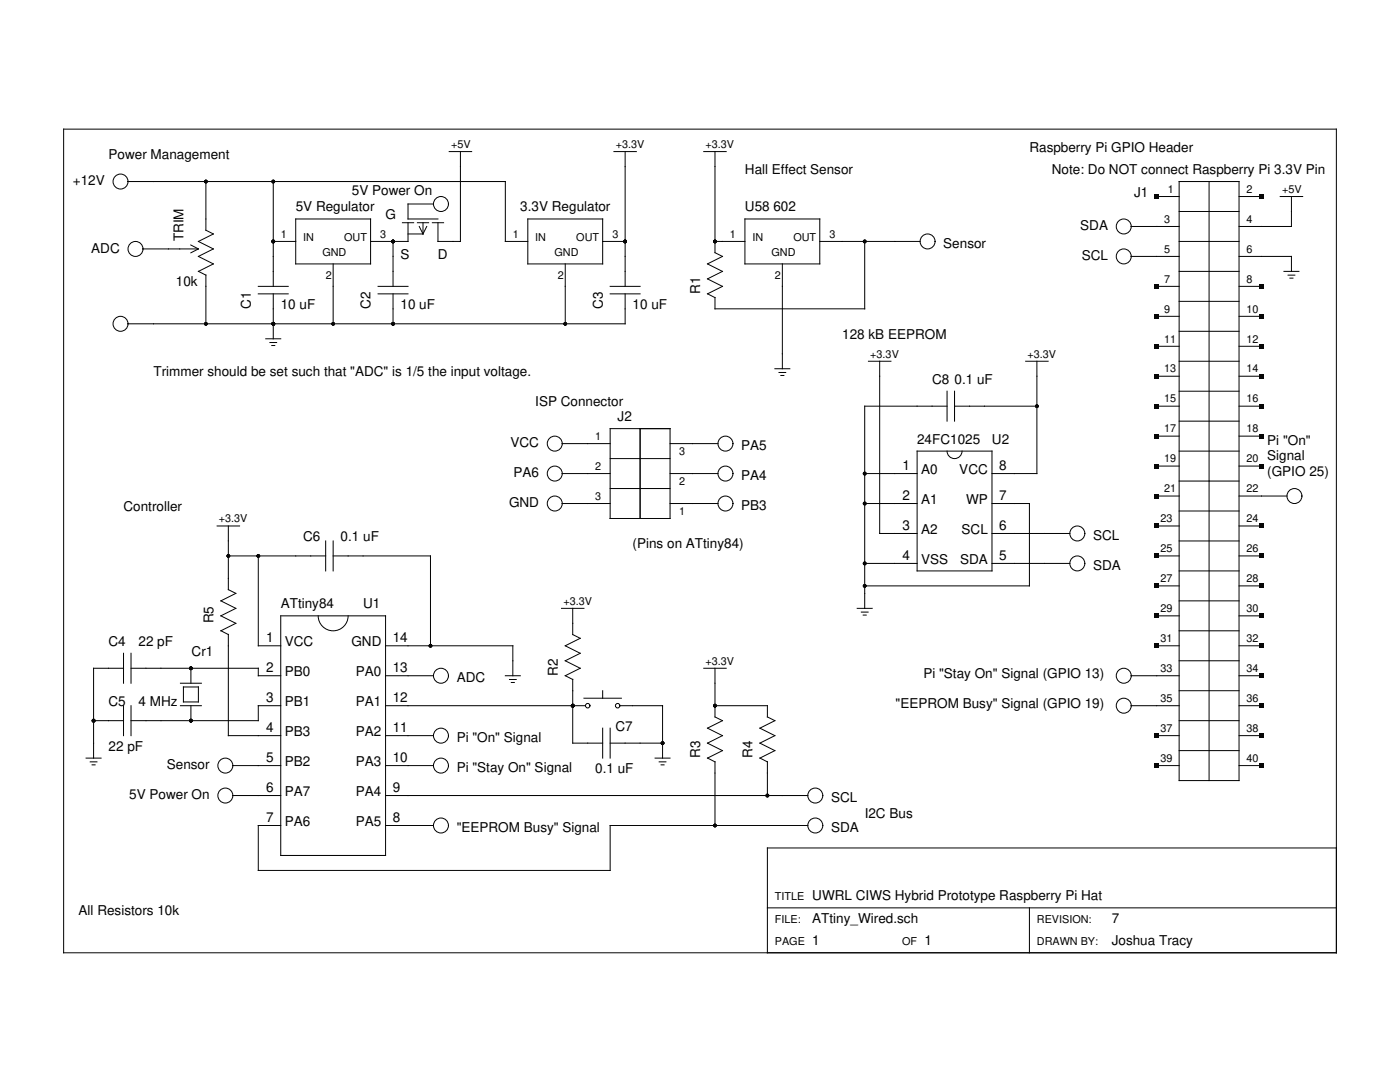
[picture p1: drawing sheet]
<svg xmlns="http://www.w3.org/2000/svg" width="279mm" height="216mm" viewBox="0 0 279 216" stroke-linecap="round" stroke-linejoin="round" font-family="sans-serif">
<g fill="none" stroke="#000" stroke-width=".2">
<path d="M12.7 25.8h254v164.3h-254zM25.5 36.2h75.4v12h4.4M41.1 36.2v9.7l1.5 .8-3 1.5 3 1.5-3 1.5 3 1.5-3 1.5 1.5 .7v9.7M54.5 36.2v20.9M89.6 30.2h4.5M91.9 30.2v18h-4.5v-3.8M122.5 30.2h4.5M124.8 30.2v26.9M140.4 30.2h4.5M142.7 30.2v20.2l1.5 .8-3 1.5 3 1.5-3 1.4 3 1.5-3 1.5 1.5 .8v2.2h29.9v-13.4M230.8 39.2h4.5M235.3 36.2h12v119.6h-12z"/>
<path d="M241.3 36.2v119.6M247.3 39.2h4.5M255.5 39.2h4.5M257.7 39.2v6h-10.4M28.5 49.7h11.1l-1.5 .7M38.1 48.9l1.5 .8M51.5 58.6h6M51.5 57.1h6M54.5 48.2h4.5M54.5 58.6v9M59 43.7h15v9h-15zM66.5 52.7v11.9"/>
<path d="M75.5 58.6h5.9M75.5 57.1h5.9M78.4 48.2v8.9M78.4 58.6v6M80.3 44.4h2.3M81.4 44.4v3.8h-7.4M81.4 46.7h3M83.3 44.4h2.2M83.7 45.2l.7 1.5M84.4 44.4v2.3M85.2 45.2l-.8 1.5M86.3 44.4h2.2"/>
<path d="M86.5 40.7h-5.1v3h6M105.3 43.7h15v9h-15zM112.8 52.7v11.9M120.3 48.2h4.5M121.8 58.6h5.9M121.8 57.1h5.9M124.8 58.6v6h-99.3M142.7 48.2h6M148.7 43.7h14.9v9h-14.9zM156.1 52.7v20.9M163.6 48.2h20M225.8 45.2h9.5"/>
<path d="M225.8 51.2h9.5M230.8 57.1h4.5M235.3 48.2h12M235.3 54.2h12M235.3 42.2h12M247.3 57.1h4.5M247.3 51.2h10.4v3M256.2 54.2h3M257.1 54.9h1.3M257.4 55.5h.6M53 67.6h3M53.9 68.3h1.3"/>
<path d="M54.2 68.9h.6M154.6 73.6h3M155.5 74.3h1.3M155.8 74.9h.6M173.3 72.1h4.5M175.6 72.1v34.3h7.4M189 78.1v5.9M190.5 78.1v5.9M204.7 72.1h4.5M206.9 72.1v22.4h-8.9M230.8 63.1h4.5M230.8 75.1h4.5"/>
<path d="M230.8 69.1h4.5M235.3 60.1h12M235.3 78.1h12M235.3 72.1h12M235.3 66.1h12M247.3 63.1h4.5M247.3 75.1h4.5M247.3 69.1h4.5M112.2 94.5h9.6M112.2 88.5h9.6M121.8 85.5h11.9v18h-11.9zM121.8 91.5h11.9"/>
<path d="M121.8 97.5h11.9M127.7 85.5v18M133.7 94.5h9.6M133.7 88.5h9.6M172.6 94.5h10.4M183 90h15v23.9h-15zM189 90a1.49 1.49 0 0 0 1.5 1.5 1.49 1.49 0 0 0 1.5-1.5M189 81h-16.4v40.4M190.5 81h16.4M230.8 87h4.5M230.8 93h4.5M230.8 81h4.5"/>
<path d="M230.8 99h4.5M235.3 84h12M235.3 90h12M235.3 96h12M247.3 87h4.5M247.3 93h4.5M247.3 81h4.5M247.3 99h9.5M43.3 105h4.5M45.6 110.9h19.4M45.6 105v12.7l1.5 .7-3 1.5 3 1.5-3 1.5 3 1.5-3 1.5 1.5 .7M51.5 110.9v18h4.5"/>
<path d="M65 107.9v6M66.5 107.9v6M66.5 110.9h19.4v18M112.2 100.5h9.6M133.7 100.5h9.6M172.6 100.5h10.4M172.6 112.4h10.4M198 100.5h7.4v16.4h-32.8M198 106.4h15.5M198 112.4h15.5M230.8 105h4.5M230.8 110.9h4.5"/>
<path d="M230.8 116.9h4.5M235.3 107.9h12M235.3 113.9h12M235.3 102h12M235.3 119.9h12M247.3 105h4.5M247.3 110.9h4.5M247.3 116.9h4.5M24.7 133.3h-6v18M24.7 130.4v5.9M26.1 133.3h25.4v1.5h4.5M26.1 130.4v5.9"/>
<path d="M36 136.3h4.2M36.6 137.1h3v3h-3zM38.1 133.3v3M45.6 126.6v20.2h10.4M56 122.9h20.9v47.8h-20.9zM63.5 122.9a2.99 2.99 0 0 0 3 3 2.99 2.99 0 0 0 3-3M76.9 128.9h25.4v5.9M76.9 134.8h9.6M100.9 134.8h2.9M101.7 135.6h1.3M102 136.2h.6M112.1 121.4h4.4"/>
<path d="M112.8 134.8l1.5 .8v12.7h6M114.3 121.4v5.2l1.5 .8-3 1.5 3 1.5-3 1.4 3 1.5-3 1.5M116.5 139.3h7.5M120.3 137.8v1.5M140.4 133.3h4.5M142.7 133.3v9.8l1.5 .7-3 1.5 3 1.5-3 1.5 3 1.5-3 1.5 1.5 .7M171.1 121.4h3M171.9 122.1h1.3M172.3 122.7h.6M225.8 134.8h9.5M230.8 122.9h4.5M230.8 128.9h4.5"/>
<path d="M235.3 137.8h12M235.3 131.8h12M235.3 125.9h12M247.3 122.9h4.5M247.3 128.9h4.5M247.3 134.8h4.5M17.2 151.3h3M18 152h1.3M18.4 152.6h.6M18.7 143.8h6M24.7 140.8v6M26.1 140.8v6"/>
<path d="M36 140.8h4.2M38.1 140.8v3M46.5 152.8h9.5M46.5 158.7h9.5M56 140.8h-4.5v3h-25.4M76.9 140.8h39.9M76.9 146.8h9.6M76.9 152.8h9.6M76.9 158.7h84.3M120.3 145.3v6M121.8 148.3h10.4M121.8 145.3v6"/>
<path d="M123.7 140.8h8.5v10.5M130.7 151.3h3M131.6 152h1.3M131.9 152.6h.6M142.7 140.8h10.4v2.3l1.5 .7-2.9 1.5 2.9 1.5-2.9 1.5 2.9 1.5-2.9 1.5 1.4 .7M142.7 152v12.7M153.1 152v6.7M225.8 140.8h9.5M230.8 146.8h4.5M230.8 152.8h4.5M235.3 143.8h12M235.3 149.8h12"/>
<path d="M247.3 140.8h4.5M247.3 146.8h4.5M247.3 152.8h4.5M56 164.7h-4.5v9h70.3v-9h39.4M76.9 164.7h9.6M266.7 169.2h-113.6v20.9M153.1 181.2h113.6M205.4 181.2v8.9"/>
<circle cx="24.1" cy="36.2" r="1.49"/>
<circle cx="27" cy="49.7" r="1.49"/>
<circle cx="88" cy="40.7" r="1.49"/>
<circle cx="185.1" cy="48.2" r="1.49"/>
<circle cx="224.3" cy="45.2" r="1.49"/>
<circle cx="224.3" cy="51.2" r="1.49"/>
<circle cx="24.1" cy="64.6" r="1.49"/>
<circle cx="110.7" cy="94.5" r="1.49"/>
<circle cx="110.7" cy="88.5" r="1.49"/>
<circle cx="144.8" cy="94.5" r="1.49"/>
<circle cx="144.8" cy="88.5" r="1.49"/>
<circle cx="258.3" cy="99" r="1.49"/>
<circle cx="110.7" cy="100.5" r="1.49"/>
<circle cx="144.8" cy="100.5" r="1.49"/>
<circle cx="215" cy="106.4" r="1.49"/>
<circle cx="215" cy="112.4" r="1.49"/>
<circle cx="88" cy="134.8" r="1.49"/>
<circle cx="224.3" cy="134.8" r="1.49"/>
<circle cx="45" cy="152.8" r="1.49"/>
<circle cx="45" cy="158.7" r="1.49"/>
<circle cx="88" cy="152.8" r="1.49"/>
<circle cx="88" cy="146.8" r="1.49"/>
<circle cx="117.3" cy="140.8" r=".45"/>
<circle cx="123.3" cy="140.8" r=".45"/>
<circle cx="162.7" cy="158.7" r="1.49"/>
<circle cx="224.3" cy="140.8" r="1.49"/>
<circle cx="88" cy="164.7" r="1.49"/>
<circle cx="162.7" cy="164.7" r="1.49"/>
</g>
<g fill="#000">
<path d="M230.4 38.8h.9v.9h-.9zM251.3 38.8h.9v.9h-.9zM230.4 56.7h.9v.9h-.9zM251.3 56.7h.9v.9h-.9zM230.4 62.7h.9v.9h-.9zM230.4 74.6h.9v.9h-.9zM230.4 68.6h.9v.9h-.9zM251.3 62.7h.9v.9h-.9zM251.3 74.6h.9v.9h-.9zM251.3 68.6h.9v.9h-.9zM230.4 86.6h.9v.9h-.9zM230.4 92.6h.9v.8h-.9z"/>
<path d="M230.4 80.6h.9v.9h-.9zM230.4 98.5h.9v.9h-.9zM251.3 86.6h.9v.9h-.9zM251.3 92.6h.9v.8h-.9zM251.3 80.6h.9v.9h-.9zM230.4 104.5h.9v.9h-.9zM230.4 110.5h.9v.9h-.9zM230.4 116.5h.9v.9h-.9zM251.3 104.5h.9v.9h-.9zM251.3 116.5h.9v.9h-.9zM251.3 110.5h.9v.9h-.9zM230.4 122.4h.9v.9h-.9z"/>
<path d="M230.4 128.4h.9v.9h-.9zM251.3 122.4h.9v.9h-.9zM251.3 134.4h.9v.9h-.9zM251.3 128.4h.9v.9h-.9zM230.4 146.3h.9v.9h-.9zM230.4 152.3h.9v.9h-.9zM251.3 146.3h.9v.9h-.9zM251.3 152.3h.9v.9h-.9zM251.3 140.4h.9v.9h-.9z"/>
<circle cx="41.1" cy="36.2" r=".37"/>
<circle cx="54.5" cy="36.2" r=".37"/>
<circle cx="54.5" cy="48.2" r=".37"/>
<circle cx="78.4" cy="48.2" r=".37"/>
<circle cx="124.8" cy="48.2" r=".37"/>
<circle cx="142.7" cy="48.2" r=".37"/>
<circle cx="172.6" cy="48.2" r=".37"/>
<circle cx="41.1" cy="64.6" r=".37"/>
<circle cx="54.5" cy="64.6" r=".37"/>
<circle cx="66.5" cy="64.6" r=".37"/>
<circle cx="78.4" cy="64.6" r=".37"/>
<circle cx="112.8" cy="64.6" r=".37"/>
<circle cx="172.6" cy="94.5" r=".37"/>
<circle cx="206.9" cy="81" r=".37"/>
<circle cx="45.6" cy="110.9" r=".37"/>
<circle cx="51.5" cy="110.9" r=".37"/>
<circle cx="172.6" cy="112.4" r=".37"/>
<circle cx="172.6" cy="116.9" r=".37"/>
<circle cx="172.6" cy="100.5" r=".37"/>
<circle cx="38.1" cy="133.3" r=".37"/>
<circle cx="85.9" cy="128.9" r=".37"/>
<circle cx="18.7" cy="143.8" r=".37"/>
<circle cx="38.1" cy="143.8" r=".37"/>
<circle cx="114.3" cy="140.8" r=".37"/>
<circle cx="132.2" cy="148.3" r=".37"/>
<circle cx="142.7" cy="140.8" r=".37"/>
<circle cx="153.1" cy="158.7" r=".37"/>
<circle cx="142.7" cy="164.7" r=".37"/>
</g>
<g font-size="2.7">
<text x="21.7" y="31.7">Power Management</text>
<text x="148.7" y="34.7">Hall Effect Sensor</text>
<text x="205.4" y="30.2">Raspberry Pi GPIO Header</text>
<text x="209.9" y="34.7">Note: Do NOT connect Raspberry Pi 3.3V Pin</text>
<text x="14.5" y="37">+12V</text>
<text x="70.2" y="39">5V Power On</text>
<text x="226.4" y="39.2">J1</text>
<text x="59" y="42.2">5V Regulator</text>
<text x="76.9" y="43.7">G</text>
<text x="103.8" y="42.2">3.3V Regulator</text>
<text x="148.7" y="42.2">U58 602</text>
<text x="215.6" y="45.9">SDA</text>
<text x="18.2" y="50.4">ADC</text>
<text x="36.6" y="48.2" transform="rotate(-90 36.6 48.2)">TRIM</text>
<text x="79.9" y="51.7">S</text>
<text x="87.4" y="51.6">D</text>
<text x="188.3" y="49.4">Sensor</text>
<text x="215.9" y="51.9">SCL</text>
<text x="35.1" y="57.1">10k</text>
<text x="139.7" y="58.6" transform="rotate(-90 139.7 58.6)">R1</text>
<text x="50.1" y="61.6" transform="rotate(-90 50.1 61.6)">C1</text>
<text x="56" y="61.6">10 uF</text>
<text x="74" y="61.6" transform="rotate(-90 74 61.6)">C2</text>
<text x="79.9" y="61.6">10 uF</text>
<text x="120.3" y="61.6" transform="rotate(-90 120.3 61.6)">C3</text>
<text x="126.3" y="61.6">10 uF</text>
<text x="168.1" y="67.6">128 kB EEPROM</text>
<text x="30.6" y="75.1">Trimmer should be set such that &quot;ADC&quot; is 1/5 the input voltage.</text>
<text x="186" y="76.6">C8</text>
<text x="190.5" y="76.6">0.1 uF</text>
<text x="106.8" y="81">ISP Connector</text>
<text x="101.9" y="89.3">VCC</text>
<text x="123.3" y="84">J2</text>
<text x="147.9" y="89.7">PA5</text>
<text x="183" y="88.5">24FC1025</text>
<text x="198" y="88.5">U2</text>
<text x="252.9" y="88.8">Pi &quot;On&quot;</text>
<text x="102.5" y="95.2">PA6</text>
<text x="147.9" y="95.7">PA4</text>
<text x="180.1" y="93.8">1</text>
<text x="183.9" y="94.6">A0</text>
<text x="191.5" y="94.6">VCC</text>
<text x="199.4" y="93.8">8</text>
<text x="252.9" y="91.9">Signal</text>
<text x="252.9" y="94.9">(GPIO 25)</text>
<text x="24.7" y="102">Controller</text>
<text x="101.6" y="101.2">GND</text>
<text x="147.9" y="101.7">PB3</text>
<text x="180.1" y="99.8">2</text>
<text x="183.9" y="100.5">A1</text>
<text x="192.8" y="100.5">WP</text>
<text x="199.4" y="99.8">7</text>
<text x="60.5" y="107.9">C6</text>
<text x="68" y="107.9">0.1 uF</text>
<text x="180.1" y="105.8">3</text>
<text x="183.9" y="106.5">A2</text>
<text x="191.9" y="106.5">SCL</text>
<text x="199.4" y="105.8">6</text>
<text x="218.1" y="107.7">SCL</text>
<text x="126.3" y="109.4">(Pins on ATtiny84)</text>
<text x="180.1" y="111.8">4</text>
<text x="183.9" y="112.5">VSS</text>
<text x="191.6" y="112.5">SDA</text>
<text x="199.4" y="111.8">5</text>
<text x="218.1" y="113.7">SDA</text>
<text x="42.6" y="124.4" transform="rotate(-90 42.6 124.4)">R5</text>
<text x="56" y="121.4">ATtiny84</text>
<text x="72.5" y="121.4">U1</text>
<text x="21.7" y="128.9">C4</text>
<text x="27.6" y="128.9">22 pF</text>
<text x="38.2" y="130.9">Cr1</text>
<text x="53.1" y="128.2">1</text>
<text x="56.9" y="128.9">VCC</text>
<text x="70.1" y="128.9">GND</text>
<text x="78.4" y="128.2">14</text>
<text x="53.1" y="134.2">2</text>
<text x="56.9" y="134.9">PB0</text>
<text x="71" y="134.9">PA0</text>
<text x="78.4" y="134.2">13</text>
<text x="91.1" y="136.1">ADC</text>
<text x="111.3" y="134.8" transform="rotate(-90 111.3 134.8)">R2</text>
<text x="184.3" y="135.3">Pi &quot;Stay On&quot; Signal (GPIO 13)</text>
<text x="21.7" y="140.8">C5</text>
<text x="27.6" y="140.8">4 MHz</text>
<text x="53.1" y="140.1">3</text>
<text x="56.9" y="140.9">PB1</text>
<text x="71" y="140.9">PA1</text>
<text x="78.4" y="140.1">12</text>
<text x="178.7" y="141.3">&quot;EEPROM Busy&quot; Signal (GPIO 19)</text>
<text x="21.7" y="149.8">22 pF</text>
<text x="53.1" y="146.1">4</text>
<text x="56.9" y="146.9">PB3</text>
<text x="71" y="146.9">PA2</text>
<text x="78.4" y="146.1">11</text>
<text x="91.1" y="148">Pi &quot;On&quot; Signal</text>
<text x="122.8" y="145.8">C7</text>
<text x="33.3" y="153.5">Sensor</text>
<text x="53.1" y="152.1">5</text>
<text x="56.9" y="152.8">PB2</text>
<text x="71" y="152.8">PA3</text>
<text x="78.4" y="152.1">10</text>
<text x="91.1" y="154">Pi &quot;Stay On&quot; Signal</text>
<text x="118.8" y="154.3">0.1 uF</text>
<text x="139.7" y="151.3" transform="rotate(-90 139.7 151.3)">R3</text>
<text x="150.2" y="151.3" transform="rotate(-90 150.2 151.3)">R4</text>
<text x="25.8" y="159.5">5V Power On</text>
<text x="53.1" y="158.1">6</text>
<text x="56.9" y="158.8">PA7</text>
<text x="71" y="158.8">PA4</text>
<text x="78.4" y="158.1">9</text>
<text x="165.8" y="160">SCL</text>
<text x="53.1" y="164">7</text>
<text x="56.9" y="164.8">PA6</text>
<text x="71" y="164.8">PA5</text>
<text x="78.4" y="164">8</text>
<text x="91.1" y="166">&quot;EEPROM Busy&quot; Signal</text>
<text x="165.8" y="166">SDA</text>
<text x="172.6" y="163.2">I2C Bus</text>
<text x="162.1" y="179.7">UWRL CIWS Hybrid Prototype Raspberry Pi Hat</text>
<text x="15.7" y="182.6">All Resistors 10k</text>
<text x="162.1" y="184.1">ATtiny_Wired.sch</text>
<text x="221.9" y="184.1">7</text>
<text x="162.1" y="188.6">1</text>
<text x="184.5" y="188.6">1</text>
<text x="221.9" y="188.6">Joshua Tracy</text>
</g>
<g font-size="2.2">
<text x="90" y="29.5">+5V</text>
<text x="122.9" y="29.5">+3.3V</text>
<text x="140.8" y="29.5">+3.3V</text>
<text x="233.1" y="38.5">1</text>
<text x="248.8" y="38.5">2</text>
<text x="255.9" y="38.5">+5V</text>
<text x="56" y="47.4">1</text>
<text x="75.9" y="47.4">3</text>
<text x="102.3" y="47.4">1</text>
<text x="122.2" y="47.4">3</text>
<text x="145.7" y="47.4">1</text>
<text x="165.5" y="47.4">3</text>
<text x="232.3" y="44.4">3</text>
<text x="248.8" y="44.4">4</text>
<text x="60.5" y="48.2">IN</text>
<text x="64.3" y="51.2">GND</text>
<text x="68.7" y="48.2">OUT</text>
<text x="106.8" y="48.2">IN</text>
<text x="110.7" y="51.2">GND</text>
<text x="115" y="48.2">OUT</text>
<text x="150.2" y="48.2">IN</text>
<text x="154" y="51.2">GND</text>
<text x="158.3" y="48.2">OUT</text>
<text x="232.3" y="50.4">5</text>
<text x="248.8" y="50.4">6</text>
<text x="65" y="55.6">2</text>
<text x="111.3" y="55.6">2</text>
<text x="154.6" y="55.6">2</text>
<text x="232.3" y="56.4">7</text>
<text x="248.8" y="56.4">8</text>
<text x="232.3" y="62.4">9</text>
<text x="248.8" y="62.4">10</text>
<text x="173.7" y="71.3">+3.3V</text>
<text x="205.1" y="71.3">+3.3V</text>
<text x="232.3" y="68.3">11</text>
<text x="248.8" y="68.3">12</text>
<text x="232.3" y="74.3">13</text>
<text x="248.8" y="74.3">14</text>
<text x="232.3" y="80.3">15</text>
<text x="248.8" y="80.3">16</text>
<text x="118.8" y="87.8">1</text>
<text x="232.3" y="86.3">17</text>
<text x="248.8" y="86.3">18</text>
<text x="118.8" y="93.7">2</text>
<text x="135.5" y="90.8">3</text>
<text x="232.3" y="92.3">19</text>
<text x="248.8" y="92.3">20</text>
<text x="118.8" y="99.7">3</text>
<text x="135.5" y="96.8">2</text>
<text x="232.3" y="98.2">21</text>
<text x="248.8" y="98.2">22</text>
<text x="43.7" y="104.2">+3.3V</text>
<text x="135.5" y="102.8">1</text>
<text x="231.6" y="104.2">23</text>
<text x="248.8" y="104.2">24</text>
<text x="231.6" y="110.2">25</text>
<text x="248.8" y="110.2">26</text>
<text x="231.6" y="116.2">27</text>
<text x="248.8" y="116.2">28</text>
<text x="112.4" y="120.6">+3.3V</text>
<text x="231.6" y="122.1">29</text>
<text x="248.8" y="122.1">30</text>
<text x="231.6" y="128.1">31</text>
<text x="248.8" y="128.1">32</text>
<text x="140.8" y="132.6">+3.3V</text>
<text x="231.6" y="134.1">33</text>
<text x="248.8" y="134.1">34</text>
<text x="231.6" y="140.1">35</text>
<text x="248.8" y="140.1">36</text>
<text x="231.6" y="146">37</text>
<text x="248.8" y="146">38</text>
<text x="231.6" y="152">39</text>
<text x="248.8" y="152">40</text>
<text x="154.6" y="179.7">TITLE</text>
<text x="154.6" y="184.1">FILE:</text>
<text x="206.9" y="184.1">REVISION:</text>
<text x="154.6" y="188.6">PAGE</text>
<text x="180" y="188.6">OF</text>
<text x="206.9" y="188.6">DRAWN BY:</text>
</g>
</svg>
